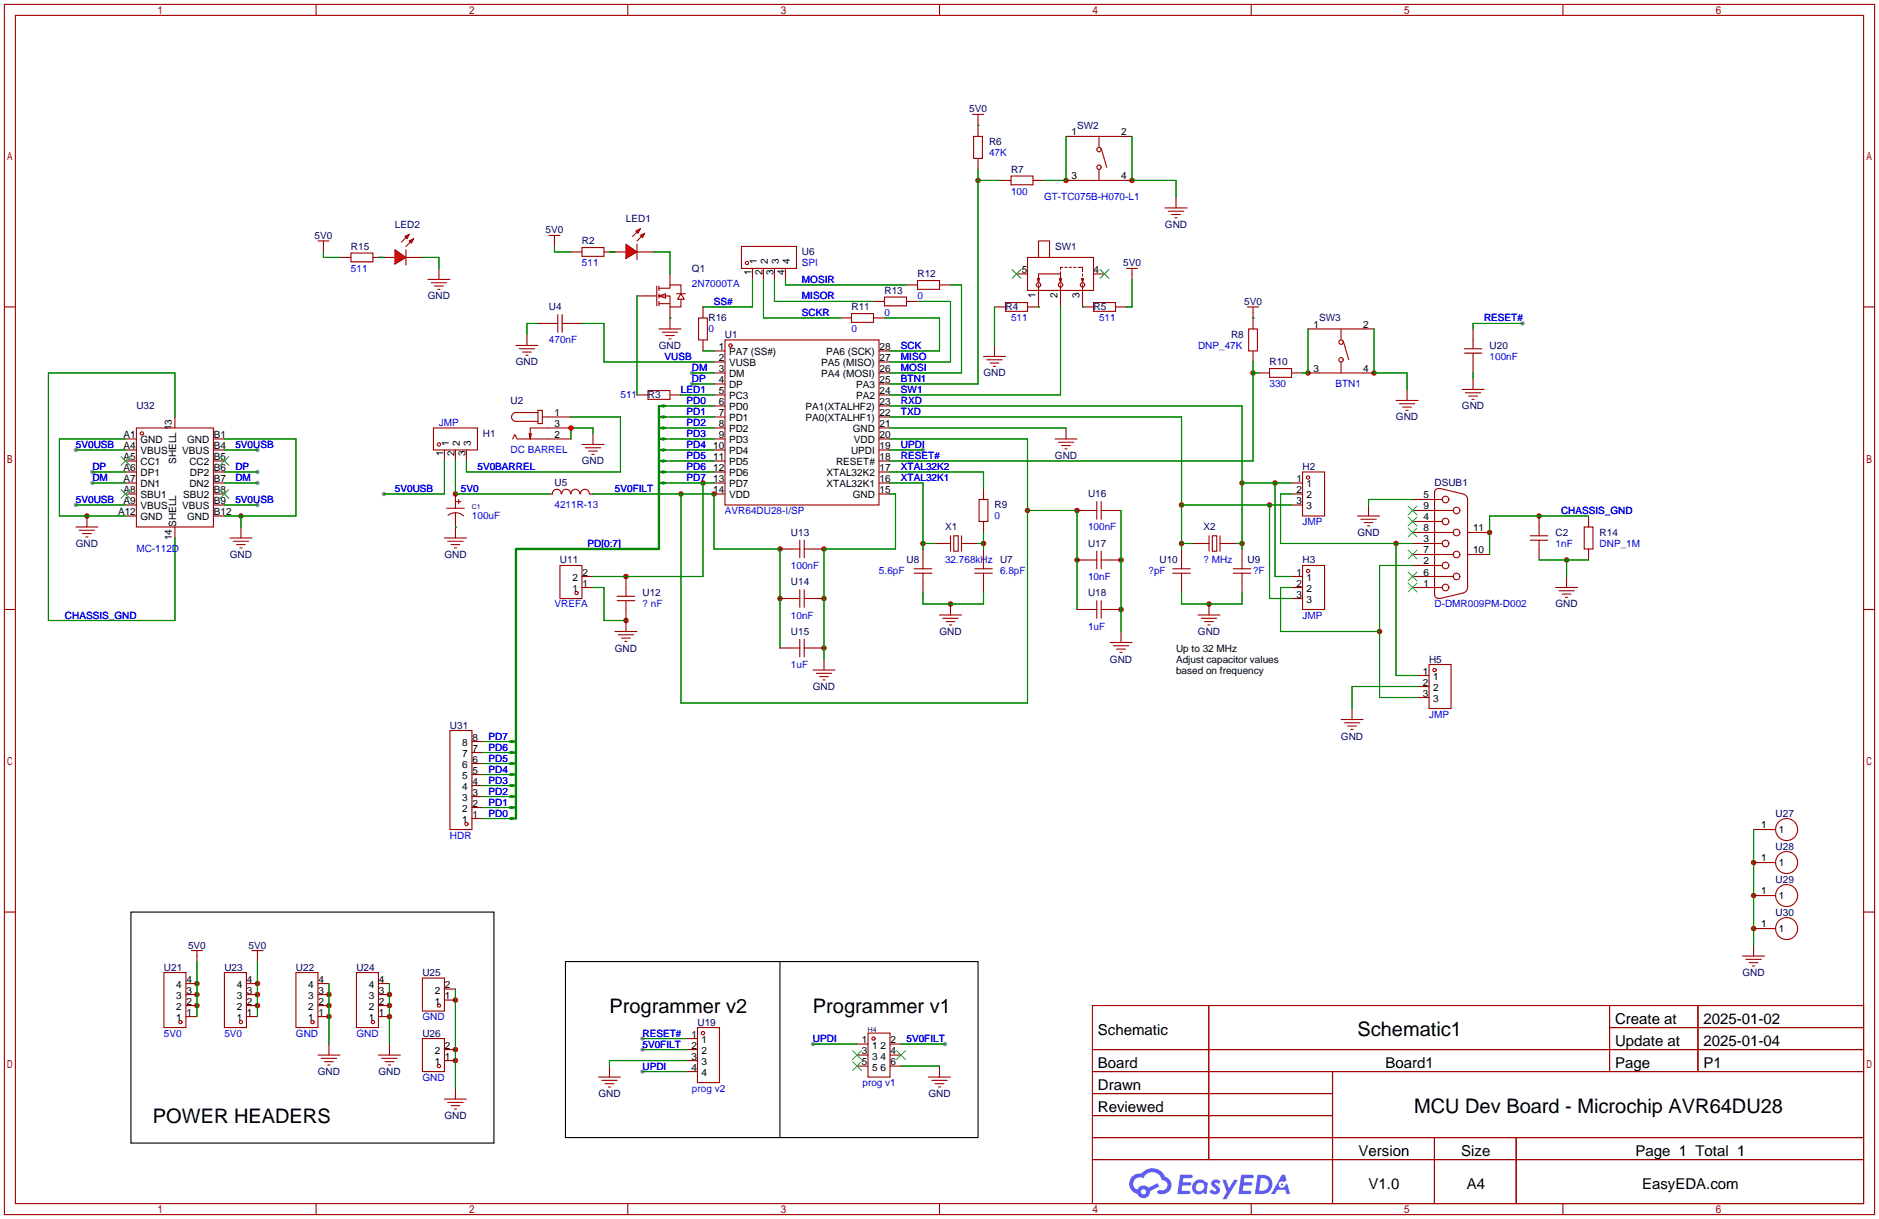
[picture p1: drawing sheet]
<svg xmlns="http://www.w3.org/2000/svg" width="434mm" height="281mm" viewBox="0 0 434 281" stroke-linecap="round" stroke-linejoin="round" font-family="sans-serif">
<g fill="#999">
<circle cx="88.6" cy="114" r=".51"/>
<circle cx="148.3" cy="239.8" r=".51"/>
<circle cx="148.3" cy="242.3" r=".51"/>
<circle cx="213.1" cy="103.9" r=".51"/>
<circle cx="148.3" cy="247.4" r=".51"/>
<circle cx="187.7" cy="241" r=".51"/>
<circle cx="218.2" cy="241" r=".51"/>
<circle cx="351.5" cy="74.7" r=".51"/>
<circle cx="17.5" cy="103.9" r=".51"/>
<circle cx="17.5" cy="116.6" r=".51"/>
<circle cx="59.4" cy="103.9" r=".51"/>
<circle cx="59.4" cy="116.6" r=".51"/>
<circle cx="59.4" cy="111.5" r=".51"/>
<circle cx="21.3" cy="111.5" r=".51"/>
<circle cx="59.4" cy="109" r=".51"/>
<circle cx="21.3" cy="109" r=".51"/>
<circle cx="159.8" cy="88.6" r=".51"/>
<circle cx="159.8" cy="86.1" r=".51"/>
</g>
<g fill="none" stroke="#a10000" stroke-width=".25">
<path d="M1 1h431.8v279.4h-431.8zM3.6 3.6h426.7v274.3h-426.7zM73 1v2.6M144.9 1v2.6M216.9 1v2.6M288.9 1v2.6M360.8 1v2.6M1 70.9h2.6M430.3 70.9h2.5M1 140.7h2.6M430.3 140.7h2.5M1 210.6h2.6"/>
<path d="M430.3 210.6h2.5M252.2 232.2h178.1v45.7h-178.1zM279.1 232.2v35.5M371.6 232.2v15.2M371.6 237.2h58.7M392 232.2v15.2M252.2 242.3h178.1M252.2 247.4h178.1M252.2 252.5h55.5M252.2 257.6h55.5M307.7 247.4v30.5M73 277.9v2.5"/>
<path d="M144.9 277.9v2.5M216.9 277.9v2.5M252.2 262.6h178.1M252.2 267.7h178.1M288.9 277.9v2.5M331.2 262.6v15.3M350.1 262.6v15.3M360.8 277.9v2.5"/>
</g>
<g fill="#5487ff">
<path d="M280 272.6a1.3 1.3 0 0 1 1.8 .2l-.4 .7a.54 .54 0 0 0-.9-.3l.1 .2a1.28 1.28 0 0 1 .8 2 1.53 1.53 0 0 1-2.2-.2l.5-.6 .8 .4a.31 .31 0 0 0 .4-.3 .31 .31 0 0 0-.3-.3 1.12 1.12 0 0 1-.6-1.8z"/>
<path d="M282.2 272.4h.9l.6 1.9 1.2-1.9h.9l-2.7 4.5h-.9l1-1.7z"/>
<path d="M272.5 271.2h2.2a.46 .46 0 0 1 .5 .1 .46 .46 0 0 1 .1 .5l-.3 .2h-1.8l-.1 .9h1.6a.4 .4 0 0 1 .4 .5 .4 .4 0 0 1-.4 .3h-1.7l-.2 1.2h1.4a.46 .46 0 0 1 .5 .1 .46 .46 0 0 1 .1 .5l-.3 .2h-2.7z"/>
<path d="M286.6 271.2h2.2a.47 .47 0 0 1 .5 .1 .47 .47 0 0 1 .1 .5l-.3 .2h-1.8l-.1 .9h1.6a.4 .4 0 0 1 .4 .5 .4 .4 0 0 1-.4 .3h-1.7l-.2 1.2h1.4a.46 .46 0 0 1 .5 .1 .46 .46 0 0 1 .1 .5l-.3 .2h-2.7z"/>
<path d="M296 271.2h.7l.4 1.4-.7 .3a.75 .75 0 0 0-1.1 .3 .75 .75 0 0 0 .5 1 .75 .75 0 0 0 .9-.6l.5-.3 .7 2.4h-.9l-.2-1h-1.9l-.5 1h-.9z"/>
<path d="M290.4 271.2l-.7 4.5h1.5a2.27 2.27 0 0 0 2.6-2.3 2.27 2.27 0 0 0-2.7-2.2zM291.1 272a1.5 1.5 0 0 1 1.8 1.5 1.5 1.5 0 0 1-1.9 1.4h-.3z"/>
<path d="M275.8 272.8a1.6 1.6 0 0 0-.3 2.3 1.6 1.6 0 0 0 2.3 .2l.8 .4 .3-2.5-.2-.3h-.5a1.58 1.58 0 0 0-2.4-.1zM276.4 273.4a.99 .99 0 0 1 1.6 .5 .99 .99 0 0 1-1.3 1.1 .98 .98 0 0 1-.3-1.6z"/>
<path d="M261.4 271.6a2.37 2.37 0 0 0 1.2 4 1.54 1.54 0 0 0 1.7 1 1.54 1.54 0 0 0 1.3-1.6l2.1-1.1-.5-.8-2 1.1a1.57 1.57 0 0 0-2.6 .5 1.5 1.5 0 0 1-.8-2.1 1.5 1.5 0 0 1 2.2-.6 2.23 2.23 0 0 1 2.3-1.4 2.23 2.23 0 0 1 2 1.9 1.16 1.16 0 0 1 1.2 1 1.16 1.16 0 0 1-1.1 1.3h-.6a.47 .47 0 0 0-.6 .4 .47 .47 0 0 0 .4 .5 2.14 2.14 0 0 0 2.7-1.3 2.14 2.14 0 0 0-1.3-2.8 3.2 3.2 0 0 0-5.5-.7l-1.1 .1zM263.4 275.2a.6 .6 0 0 1 1.2 0 .6 .6 0 0 1-1.2 0z"/>
<circle cx="296" cy="273.5" r=".28"/>
</g>
<g fill="none" stroke="#a10000" stroke-width=".25">
<path d="M119.1 79.8h5.1M126.7 74.7h2.1M128.8 72.6v4.1M129.8 74.7h2M129.8 72.6v4.1M167.4 78.5h35.5v38.1h-35.5zM100.1 98.8h10.1v5.1h-10.1zM119.9 80.5h3.5M120.6 81.3h2.1M121.4 82h.5M124.2 94.7h1v3.1h-1zM124.2 95.2h-5.1a1.02 1.02 0 0 0-1 1.1 1.02 1.02 0 0 0 1 1h5.1"/>
<path d="M125.2 96.3h1.5M126.7 98.8h-4.3v2.5l-.2-1.2M118.4 101.3l.5-1 .5 1h7.3M122.7 100.1l-.3 1.2M134.4 102.6h5M135.1 103.4h3.6M135.9 104.1h2M136.7 104.9h.5M53.1 124.2h5.1M53.8 125h3.6M54.6 125.7h2M55.4 126.5h.5"/>
<circle cx="168.7" cy="79.8" r=".38"/>
<circle cx="101.3" cy="102.6" r=".38"/>
</g>
<g fill="none" stroke="#870000" stroke-width=".25">
<path d="M121.7 77.2v2.6M124.2 74.7h2.5M131.8 74.7h2.6M126.7 96.3h5.1M126.7 98.8h5.1M164.8 81h2.6M164.8 83.6h2.6M164.8 86.1h2.6M164.8 88.6h2.6M164.8 91.2h2.6M164.8 93.7h2.6M164.8 96.3h2.6"/>
<path d="M164.8 98.8h2.6M202.9 81h2.6M202.9 83.6h2.6M202.9 86.1h2.6M202.9 88.6h2.6M202.9 91.2h2.6M202.9 93.7h2.6M202.9 96.3h2.6M202.9 98.8h2.6M102.6 103.9v2.5M105.2 103.9v2.5M107.7 103.9v2.5"/>
<path d="M126.7 101.3h5.1M136.9 100.1v2.5M164.8 101.3h2.6M164.8 103.9h2.6M164.8 106.4h2.6M164.8 109h2.6M164.8 111.5h2.6M164.8 114h2.6M202.9 101.3h2.6M202.9 103.9h2.6M202.9 106.4h2.6M202.9 109h2.6"/>
<path d="M202.9 111.5h2.6M202.9 114h2.6M55.6 121.7v2.5"/>
</g>
<path d="M124.2 74.7h-2.5v2.5M134.4 74.7h5v8.9h25.4M131.8 96.3h11.5v12.7h-35.6v-2.6M102.6 106.4v7.6h-14M136.9 100.1v-1.3h-5.1v2.5" fill="none" stroke="#008700" stroke-width=".25"/>
<g fill="#c00">
<circle cx="131.8" cy="98.8" r=".63"/>
<circle cx="105.2" cy="114" r=".63"/>
<circle cx="164.8" cy="114" r=".63"/>
<circle cx="157.2" cy="114" r=".63"/>
<circle cx="237.2" cy="117.9" r=".63"/>
<circle cx="248.7" cy="117.9" r=".63"/>
<circle cx="248.7" cy="129.3" r=".63"/>
<circle cx="180.1" cy="126.7" r=".63"/>
<circle cx="180.1" cy="138.2" r=".63"/>
<circle cx="261.4" cy="41.7" r=".63"/>
<circle cx="246.1" cy="41.7" r=".63"/>
<circle cx="225.8" cy="41.7" r=".63"/>
<circle cx="317.2" cy="86.1" r=".63"/>
<circle cx="227.1" cy="125.5" r=".63"/>
<circle cx="213.1" cy="125.5" r=".63"/>
<circle cx="219.5" cy="139.4" r=".63"/>
<circle cx="279.1" cy="139.4" r=".63"/>
<circle cx="322.3" cy="125.5" r=".63"/>
<circle cx="318.5" cy="145.8" r=".63"/>
<circle cx="286.8" cy="125.5" r=".63"/>
<circle cx="286.8" cy="111.5" r=".63"/>
<circle cx="294.4" cy="111.5" r=".63"/>
<circle cx="293.1" cy="116.6" r=".63"/>
<circle cx="272.8" cy="116.6" r=".63"/>
<circle cx="272.8" cy="125.5" r=".63"/>
<circle cx="144.5" cy="143.3" r=".63"/>
<circle cx="190.2" cy="126.7" r=".63"/>
<circle cx="190.2" cy="138.2" r=".63"/>
<circle cx="190.2" cy="149.6" r=".63"/>
<circle cx="258.8" cy="129.3" r=".63"/>
<circle cx="258.8" cy="140.7" r=".63"/>
<circle cx="289.3" cy="86.1" r=".63"/>
<circle cx="302" cy="86.1" r=".63"/>
<circle cx="45.5" cy="232.2" r=".63"/>
<circle cx="45.5" cy="229.6" r=".63"/>
<circle cx="45.5" cy="227.1" r=".63"/>
<circle cx="75.9" cy="229.6" r=".63"/>
<circle cx="75.9" cy="232.2" r=".63"/>
<circle cx="75.9" cy="234.7" r=".63"/>
<circle cx="59.4" cy="232.2" r=".63"/>
<circle cx="59.4" cy="229.6" r=".63"/>
<circle cx="59.4" cy="227.1" r=".63"/>
<circle cx="89.9" cy="229.6" r=".63"/>
<circle cx="89.9" cy="232.2" r=".63"/>
<circle cx="89.9" cy="234.7" r=".63"/>
<circle cx="105.2" cy="230.9" r=".63"/>
<circle cx="105.2" cy="242.3" r=".63"/>
<circle cx="105.2" cy="244.9" r=".63"/>
<circle cx="404.9" cy="214.4" r=".63"/>
<circle cx="404.9" cy="206.8" r=".63"/>
<circle cx="404.9" cy="199.1" r=".63"/>
<circle cx="144.5" cy="133.1" r=".63"/>
<circle cx="162.3" cy="111.5" r=".63"/>
<circle cx="343.9" cy="122.9" r=".63"/>
<circle cx="355.3" cy="119.1" r=".63"/>
<circle cx="361.7" cy="129.3" r=".63"/>
<circle cx="55.6" cy="119.1" r=".63"/>
<circle cx="20.1" cy="119.1" r=".63"/>
</g>
<path d="M134.4 74.7h5v8.9h25.4M105.2 106.4v7.6h21.5M136.9 114h27.9v12.7h15.3v22.9M205.5 101.3h31.7v61h-80v-48.3M237.2 117.9h11.5v22.8" fill="none" stroke="#008700" stroke-width=".25"/>
<path d="M134.4 57.2h5v2h-5zM147.1 56.4v3.5M127.5 114a1.01 1.01 0 0 1 1-1.1 1.01 1.01 0 0 1 1.1 1.1M129.7 114a1.01 1.01 0 0 1 1-1.1 1.01 1.01 0 0 1 1 1.1M131.8 114a1.01 1.01 0 0 1 1.1-1.1 1.01 1.01 0 0 1 1 1.1M134 114a1.01 1.01 0 0 1 1-1.1 1.01 1.01 0 0 1 1.1 1.1" fill="none" stroke="#a10000" stroke-width=".25"/>
<path d="M131.8 58.2h2.6M139.4 58.2h5.1M147.1 58.2h3.8M126.7 114h.8M136.1 114h.8" fill="none" stroke="#870000" stroke-width=".25"/>
<g fill="#f00" stroke="#a10000" stroke-width=".25">
<path d="M144.5 56.4l2.6 1.8-2.6 1.5z"/>
<path d="M146.8 53.3l1-.5-.5 1z"/>
<path d="M147.8 54.4l1-.6-.5 1.1z"/>
</g>
<g fill="none" stroke="#a10000" stroke-width=".25">
<path d="M224.5 26.4h2.6M224.8 31.5h2v5.1h-2zM225.8 26.4v1.3M248.7 31.5h10.1M253.7 31.5v2.5M253.7 39.1v2.6M254.3 34.3l1.2 4.3M81 58.4h5.1v2.1h-5.1zM93.7 57.7v3.5M126.7 54.4h2.6M128 54.4v1.2M147.1 53.6l-1.1 1"/>
<path d="M148.1 54.6l-1 1M171.2 56.9h12.7v5.1h-12.7zM233.4 40.6h5.1v2.1h-5.1zM237.2 59.4h15.3v7.7h-15.3zM239.8 59.4v-3.8h2.5v3.8M248.7 41.7h10.1M269 48h5.1M269.7 48.8h3.6M270.5 49.5h2M271.3 50.3h.5M149.6 68.3h2M151.6 66v4.6"/>
<path d="M152.1 68.3l1.6-.5v1zM152.1 66.5h2.6v-.7h2.5v2M152.1 68.3h2.6v2.6h2.5v-1.8M152.1 70.1h2.6M152.1 66v1.1M152.1 67.8v1M152.1 69.6v1M152.1 75.9h5.1M152.9 76.7h3.6M153.7 77.5h2M154.4 78.2h.5M156.2 67.8h2"/>
<path d="M157.2 67.8l.8 1.3h-1.5zM196.6 72.4h5.1v2h-5.1zM204.2 68.6h5.1v2h-5.1zM211.8 64.8h5.1v2h-5.1zM232.2 69.8h5v2.1h-5zM239.5 64.3l.3 1M239.8 65.3v-2.1h5.1v2.1M240 64.3l-.2 1M244.6 64.3l.3 1M244.9 62.7v.5M245.1 64.3l-.2 1M245.4 61.7h-.5v.5"/>
<path d="M245.9 61.7h.5M246.9 61.7h.5M247.9 61.7h.5M248.9 61.7h1v1M249.7 64.3l.2 1 .3-1M249.9 63.2v.6M249.9 64.3v.5M252.5 69.8h5.1v2.1h-5.1zM260.1 62h2.5M261.4 62v1.2M288 70.9h2.6M288.3 75.9h2v5.1h-2z"/>
<path d="M289.3 70.9v1.2M304.5 75.9h10.2M309.6 75.9v2.6M310.1 78.7l1.3 4.4M340.1 78.5v2M31.5 98.8h17.8v22.9h-17.8zM149.6 90.2h5.1v2h-5.1zM227.1 82.3h5.1M227.8 83.1h3.6M228.6 83.8h2M229.4 84.6h.5M293.1 85.1h5.1v2h-5.1z"/>
<path d="M304.5 86.1h10.2M309.6 83.6v2.5M322.3 92.5h5.1M323.1 93.2h3.5M323.8 94h2.1M324.6 94.7h.5M337.6 89.9h5M338.1 81.5h4M338.1 80.5h4M338.3 90.7h3.6M339.1 91.4h2M339.9 92.2h.5"/>
<path d="M340.1 81.5v2.1M103.1 117.3h4.1M103.4 119a2.74 2.74 0 0 1 3.6 .1M105.2 116.6v.7M105.2 118.4v.7M105.4 115.8h1M105.9 115.3v1M226.1 115.3h2v5.1h-2zM243.6 101.3h5.1M244.3 102.1h3.6M245.1 102.9h2M245.9 103.6h.5"/>
<path d="M251.2 117.9h2M253.2 115.8v4.1M254.3 117.9h2M254.3 115.8v4.1M300.7 109h5.1v10.1h-5.1zM313.4 119.1h5.1M314.2 119.9h3.6M331.2 115.3h1.8M331.2 117.9h4.3M331.2 113.5v23.9M332.5 112.8l5.3 1.2M332.5 112.8a1 1 0 0 0-1.3 .9"/>
<path d="M337.9 114.1a1.27 1.27 0 0 1 .9 1.2v20.3l-.3 .9-.6 .4M17.5 121.7h5.1M18.3 122.4h3.5M19 123.2h2.1M19.8 124h.5M102.6 124.2h5.1M103.4 125h3.5M104.1 125.7h2.1M104.9 126.5h.5M129.3 130.6h5.1v7.6h-5.1zM142.5 138.7h4.1M142.5 137.7h4.1"/>
<path d="M144.5 135.6v2.1M144.5 138.7v2M182.6 126.7h2.1M182.6 138.2h2.1M184.7 124.7v4.1M184.7 136.1v4.1M185.7 124.7v4.1M185.7 136.1v4.1M185.7 126.7h2M185.7 138.2h2M211.1 132.3h4M211.1 131.3h4"/>
<path d="M213.1 129.3v2M213.1 132.3v2.1M218.2 125.5h1.3M219.5 123.7v3.6M220.2 123.7h1v3.6h-1zM222 123.7v3.6M222 125.5h1.3M225 132.3h4.1M225 131.3h4.1M227.1 129.3v2M227.1 132.3v2.1M251.2 129.3h2"/>
<path d="M253.2 127.3v4M253.2 138.7v4M254.3 127.3v4M254.3 138.7v4M254.3 129.3h2M270.8 132.3h4M270.8 131.3h4M272.8 129.3v2M272.8 132.3v2.1M277.9 125.5h1.2M279.1 123.7v3.6M279.9 123.7h1v3.6h-1z"/>
<path d="M281.7 125.5h1.3M281.7 123.7v3.6M284.7 132.3h4.1M284.7 131.3h4.1M286.8 129.3v2M286.8 132.3v2.1M300.7 130.6h5.1v10.1h-5.1zM315 120.6h2M315.7 121.4h.5M331.2 125.5h1.8M331.2 120.4h1.8M331.2 130.6h1.8"/>
<path d="M331.2 122.9h4.3M331.2 135.6h1.8M331.2 128h4.3M331.2 133.1h4.3M331.2 137.3a.95 .95 0 0 0 1.3 .8M337.8 136.9l-5.3 1.3M353.3 123.7h4.1M353.3 124.7h4.1M355.3 121.7v2M355.3 124.7v2M359.2 135.6h5M359.9 136.4h3.6"/>
<path d="M360.7 137.2h2M361.4 137.9h.5M365.8 121.7h2v5h-2zM142 145.8h5.1M142.7 146.6h3.6M143.5 147.3h2M144.3 148.1h.5M182.6 149.6h2.1M184.7 147.6v4M185.7 147.6v4M185.7 149.6h2M187.7 154.7h5.1"/>
<path d="M188.5 155.4h3.5M189.2 156.2h2.1M190 157h.5M216.9 142h5.1M217.7 142.7h3.5M218.4 143.5h2.1M219.2 144.3h.5M251.2 140.7h2M254.3 140.7h2M256.3 148.3h5.1M257 149.1h3.6M257.8 149.9h2"/>
<path d="M258.6 150.6h.5M276.6 142h5.1M277.4 142.7h3.5M278.1 143.5h2.1M278.9 144.3h.5M329.9 153.4h5.1v10.2h-5.1zM103.9 168.7h5.1v22.8h-5.1zM309.6 166.1h5.1M310.4 166.9h3.5M311.1 167.6h2.1M311.9 168.4h.5M44.2 219.5h2.5"/>
<path d="M45.5 219.5v1.2M58.2 219.5h2.5M59.4 219.5v1.2M37.8 224.5h5.1v12.7h-5.1zM51.8 224.5h5.1v12.7h-5.1zM68.3 224.5h5.1v12.7h-5.1zM82.3 224.5h5.1v12.7h-5.1zM97.5 225.8h5.1v7.6h-5.1zM97.5 239.8h5.1v7.6h-5.1zM161 237.2h5.1v12.7h-5.1zM200.4 238.5h5.1v10.2h-5.1zM402.3 220.7h5.1"/>
<path d="M403.1 221.5h3.6M403.9 222.3h2M404.6 223h.5M73.4 243.6h5.1M74.2 244.3h3.5M74.9 245.1h2.1M75.7 245.9h.5M87.4 243.6h5.1M88.1 244.3h3.6M88.9 245.1h2M89.7 245.9h.5M102.6 253.7h5.1"/>
<path d="M103.4 254.5h3.5M104.1 255.3h2.1M104.9 256h.5M138.2 248.7h5.1M138.9 249.4h3.6M139.7 250.2h2M140.5 251h.5M214.4 248.7h5.1M215.1 249.4h3.6M215.9 250.2h2M216.7 251h.5"/>
<circle cx="253.7" cy="34.5" r=".51"/>
<circle cx="253.7" cy="38.6" r=".51"/>
<circle cx="172.5" cy="60.7" r=".38"/>
<circle cx="239.8" cy="65.8" r=".51"/>
<circle cx="244.9" cy="65.8" r=".51"/>
<circle cx="249.9" cy="65.8" r=".51"/>
<circle cx="309.6" cy="79" r=".51"/>
<circle cx="309.6" cy="83.1" r=".51"/>
<circle cx="32.8" cy="100.1" r=".38"/>
<circle cx="302" cy="110.2" r=".38"/>
<circle cx="333.8" cy="115.3" r=".76"/>
<circle cx="336.3" cy="117.9" r=".76"/>
<circle cx="133.1" cy="136.9" r=".38"/>
<circle cx="302" cy="131.8" r=".38"/>
<circle cx="333.8" cy="130.6" r=".76"/>
<circle cx="333.8" cy="135.6" r=".76"/>
<circle cx="333.8" cy="120.4" r=".76"/>
<circle cx="333.8" cy="125.5" r=".76"/>
<circle cx="336.3" cy="128" r=".76"/>
<circle cx="336.3" cy="122.9" r=".76"/>
<circle cx="336.3" cy="133.1" r=".76"/>
<circle cx="331.2" cy="154.7" r=".38"/>
<circle cx="107.7" cy="190.2" r=".38"/>
<circle cx="412.5" cy="199.1" r="2.54"/>
<circle cx="412.5" cy="191.5" r="2.54"/>
<circle cx="412.5" cy="206.8" r="2.54"/>
<circle cx="412.5" cy="214.4" r="2.54"/>
<circle cx="41.7" cy="236" r=".38"/>
<circle cx="55.6" cy="236" r=".38"/>
<circle cx="72.1" cy="236" r=".38"/>
<circle cx="86.1" cy="236" r=".38"/>
<circle cx="101.3" cy="232.2" r=".38"/>
<circle cx="162.3" cy="238.5" r=".38"/>
<circle cx="201.7" cy="239.8" r=".38"/>
<circle cx="101.3" cy="246.1" r=".38"/>
</g>
<g fill="none" stroke="#008700" stroke-width=".25">
<path d="M225.8 29h.1M225.8 39.1v49.5h-20.3M246.1 31.5v10.2h-5.1M261.4 31.5v10.2h10.1v3.8M128 56.9v1.3h3.8M140.7 58.2h1.3M150.9 58.2h3.8v5M225.8 41.7h5.1M147.1 68.3v22.9M154.7 73.4h.1M176.3 64.5v8.9h17.8M178.8 64.5v5.1h22.9"/>
<path d="M181.4 64.5v1.3h27.9M204.2 73.4h12.7v7.6h-11.4M211.8 69.6h7.7v14h-14M219.5 65.8h2.5v20.3h-16.5M229.6 70.9v8.9M239.8 70.9h.1M244.9 70.9v20.3h-39.4M249.9 70.9h.1M261.4 64.5v6.4h-1.3M289.3 73.4h.1M302 75.9v10.2h-1.3M317.2 75.9v10.2h7.7v3.8"/>
<path d="M351.5 74.7h-11.4v1.2M40.4 96.3v-10.2h-29.2v57.2h29.2v-19.1M153.9 98.8h10.9M153.9 93.7h10.9M153.9 96.3h10.9M157.2 91.2h7.6M159.8 88.6h5M159.8 86.1h5M205.5 96.3h67.3v30.4M205.5 93.7h81.3v33M205.5 98.8h40.6M289.3 86.1h1.3"/>
<path d="M289.3 83.6v22.8h-83.8M340.1 86.1v1.3M17.5 116.6h11.5M17.5 103.9h11.5M21.3 109h7.7M21.3 111.5h7.7M29 101.3h-15.3v17.8h15.3M51.8 109h7.6M51.8 111.5h7.6M51.8 116.6h7.6M51.8 103.9h7.6M51.8 101.3h16.5v17.8h-16.5"/>
<path d="M55.6 119.1v2.6M153.9 109h10.9M153.9 111.5h10.9M153.9 103.9h10.9M153.9 106.4h10.9M153.9 101.3h10.9M162.3 111.5v21.6h-25.4M205.5 109h21.6v3.8M205.5 111.5h7.6v15.2M205.5 114h1.3v12.7h-16.6v25.4M205.5 103.9h7.6M258.8 117.9v27.9"/>
<path d="M272.8 116.6h25.4M286.8 111.5h11.4M293.1 116.6v21.6h5.1M294.4 111.5v21.6h3.8M298.2 114h-2.5v11.5h30.4M326.1 115.3h-10.1v1.3M366.8 119.1h-22.9v8.9M105.2 121.7h.1M136.9 135.6h2.5v7.7h5.1M213.1 136.9v2.5h14v-2.5M213.1 125.5h2.5M225.8 125.5h1.3"/>
<path d="M227.1 122.9v3.8M272.8 125.5h2.5M272.8 136.9v2.5h14v-2.5M285.5 125.5h1.3M298.2 135.6h-2.5v10.2h22.8M322.3 125.5v30.5h5.1M326.1 130.6h-7.6v30.4h8.9M355.3 129.3h11.5M361.7 129.3v3.8M327.4 158.5h-15.2v5.1M111.5 178.8h5.8M111.5 176.3h5.8"/>
<path d="M111.5 173.7h5.8M111.5 171.2h5.8M111.5 189h5.8M111.5 186.4h5.8M111.5 183.9h5.8M111.5 181.4h5.8M404.9 191.5v26.7M45.5 222v12.7M59.4 222v12.7M75.9 227.1v13.9M89.9 227.1v13.9M105.2 228.3v22.9"/>
<path d="M148.3 239.8h10.2M148.3 242.3h10.2M148.3 247.4h10.2M158.5 244.9h-17.8v1.2M187.7 241h10.2M208 241h10.2M208 246.1h8.9"/>
</g>
<g fill="none" stroke="#870000" stroke-width=".25">
<path d="M225.8 27.7v3.8M225.8 36.6v2.5M246.1 31.5h2.6M258.8 31.5h2.6M78.5 59.4h2.5M86.1 59.4h5.1M93.7 59.4h3.8M128 55.6v1.3M230.9 41.7h2.5M238.5 41.7h2.5M246.1 41.7h2.6M258.8 41.7h2.6"/>
<path d="M271.5 45.5v2.5M147.1 68.3h2.5M154.7 63.2v2.6M154.7 70.9v5M173.7 62v2.5M176.3 62v2.5M178.8 62v2.5M181.4 62v2.5M194.1 73.4h2.5M201.7 73.4h2.5M201.7 69.6h2.5M209.3 65.8h2.5"/>
<path d="M209.3 69.6h2.5M216.9 65.8h2.6M229.6 79.8v2.5M229.6 70.9h2.6M234.7 63.2h2.5M239.8 65.8v5.1h-2.6M244.9 65.8v5.1M249.9 65.8v5.1h2.6M252.5 63.2h2.5M257.6 70.9h2.5M261.4 63.2v1.3M289.3 72.1v3.8"/>
<path d="M302 75.9h2.5M314.7 75.9h2.5M340.1 75.9v2.6M40.4 96.3v2.5M147.1 91.2h2.5M154.7 91.2h2.5M246.1 98.8v2.5M289.3 81v2.6M290.6 86.1h2.5M298.2 86.1h2.5M302 86.1h2.5M314.7 86.1h2.5"/>
<path d="M324.9 89.9v2.6M340.1 83.6v2.5M340.1 87.4v2.5M20.1 119.1v2.6M29 111.5h2.5M29 114h2.5M29 116.6h2.5M29 101.3h2.5M29 103.9h2.5M29 106.4h2.5M29 109h2.5M29 119.1h2.5"/>
<path d="M49.3 111.5h2.5M49.3 114h2.5M49.3 116.6h2.5M49.3 101.3h2.5M49.3 103.9h2.5M49.3 106.4h2.5M49.3 109h2.5M49.3 119.1h2.5M105.2 114v2.6M105.2 119.1v5.1M227.1 112.8v2.5M248.7 117.9h2.5"/>
<path d="M256.3 117.9h2.5M298.2 111.5h2.5M298.2 114h2.5M298.2 116.6h2.5M316 116.6v2.5M326.1 115.3h5.1M326.1 117.9h5.1M355.3 119.1v2.6M366.8 119.1v2.6M40.4 121.7v2.5M134.4 135.6h2.5M134.4 133.1h2.5"/>
<path d="M144.5 133.1v2.5M180.1 138.2h2.5M180.1 126.7h2.5M187.7 138.2h2.5M187.7 126.7h2.5M213.1 126.7v2.6M213.1 134.4v2.5M215.6 125.5h2.6M219.5 139.4v2.6M223.3 125.5h2.5M227.1 120.4v2.5M227.1 126.7v2.6"/>
<path d="M227.1 134.4v2.5M248.7 129.3h2.5M256.3 129.3h2.5M272.8 126.7v2.6M272.8 134.4v2.5M275.3 125.5h2.6M279.1 139.4v2.6M283 125.5h2.5M286.8 126.7v2.6M286.8 134.4v2.5M298.2 135.6h2.5M298.2 133.1h2.5"/>
<path d="M298.2 138.2h2.5M326.1 125.5h5.1M326.1 120.4h5.1M326.1 130.6h5.1M326.1 135.6h5.1M326.1 122.9h5.1M326.1 128h5.1M326.1 133.1h5.1M338.8 122.9h5.1M338.8 128h5.1M355.3 126.7v2.6M361.7 133.1v2.5"/>
<path d="M366.8 126.7v2.6M144.5 140.7v5.1M180.1 149.6h2.5M187.7 149.6h2.5M190.2 152.1v2.6M248.7 140.7h2.5M256.3 140.7h2.5M258.8 145.8v2.5M327.4 156h2.5M327.4 158.5h2.5M109 178.8h2.5M109 176.3h2.5"/>
<path d="M109 173.7h2.5M109 171.2h2.5M312.2 163.6v2.5M327.4 161h2.5M109 189h2.5M109 186.4h2.5M109 183.9h2.5M109 181.4h2.5M404.9 191.5h5.1M404.9 199.1h5.1M404.9 206.8h5.1M404.9 214.4h5.1"/>
<path d="M404.9 218.2v2.5M42.9 234.7h2.6M42.9 232.2h2.6M42.9 229.6h2.6M42.9 227.1h2.6M45.5 220.7v1.3M56.9 234.7h2.5M56.9 232.2h2.5M56.9 229.6h2.5M56.9 227.1h2.5M59.4 220.7v1.3M73.4 234.7h2.5"/>
<path d="M73.4 232.2h2.5M73.4 229.6h2.5M73.4 227.1h2.5M87.4 234.7h2.5M87.4 232.2h2.5M87.4 229.6h2.5M87.4 227.1h2.5M102.6 230.9h2.6M102.6 228.3h2.6M158.5 239.8h2.5M75.9 241v2.6M89.9 241v2.6"/>
<path d="M102.6 242.3h2.6M102.6 244.9h2.6M105.2 251.2v2.5M140.7 246.1v2.6M158.5 242.3h2.5M158.5 244.9h2.5M158.5 247.4h2.5M197.9 241h2.5M197.9 246.1h2.5M197.9 243.6h2.5M205.5 241h2.5M205.5 246.1h2.5"/>
<path d="M205.5 243.6h2.5M216.9 246.1v2.6"/>
</g>
<g fill="none" stroke="#3c3" stroke-width=".25">
<path d="M233.7 62.2l2 2.1M235.7 62.2l-2 2.1M254 62.2l2 2.1M256 62.2l-2 2.1M27.9 105.4l2.1 2M27.9 113l2.1 2.1M30 105.4l-2.1 2M30 113l-2.1 2.1M50.8 105.4l2 2M50.8 113l2 2.1M52.8 105.4l-2 2M52.8 113l-2 2.1"/>
<path d="M325.1 119.4l2.1 2M325.1 116.8l2.1 2.1M327.2 119.4l-2.1 2M327.2 116.8l-2.1 2.1M325.1 134.6l2.1 2.1M325.1 121.9l2.1 2.1M325.1 127l2.1 2M325.1 132.1l2.1 2M327.2 134.6l-2.1 2.1M327.2 121.9l-2.1 2.1M327.2 127l-2.1 2M327.2 132.1l-2.1 2"/>
<path d="M196.8 242.6l2.1 2M196.8 245.1l2.1 2M198.9 242.6l-2.1 2M198.9 245.1l-2.1 2M207 242.6l2 2M209 242.6l-2 2"/>
</g>
<path d="M30.2 210.6h83.8v53.3h-83.8zM130.6 222h95.2v40.6h-95.2zM180.1 222v40.6" fill="none" stroke="#000" stroke-width=".25"/>
<path d="M152.1 93.7v33h-33v62.3" fill="none" stroke="#008700" stroke-width=".51"/>
<g fill="#008700" stroke="#008700" stroke-width=".25">
<path d="M117.3 189l.8-.3 1 .3-1 .2z"/>
<path d="M117.3 186.4l.8-.2 1 .2-1 .3z"/>
<path d="M117.3 183.9l.8-.3 1 .3-1 .2z"/>
<path d="M117.3 181.4l.8-.3 1 .3-1 .2z"/>
<path d="M117.3 178.8l.8-.2 1 .2-1 .3z"/>
<path d="M117.3 176.3l.8-.3 1 .3-1 .2z"/>
<path d="M117.3 173.7l.8-.2 1 .2-1 .3z"/>
<path d="M117.3 171.2l.8-.3 1 .3-1 .2z"/>
<path d="M152.1 93.7l1.1-.2 .7 .2-.7 .3z"/>
<path d="M152.1 96.3l1.1-.3 .7 .3-.7 .2z"/>
<path d="M152.1 98.8l1.1-.2 .7 .2-.7 .3z"/>
<path d="M152.1 101.3l1.1-.2 .7 .2-.7 .3z"/>
<path d="M152.1 103.9l1.1-.3 .7 .3-.7 .2z"/>
<path d="M152.1 106.4l1.1-.2 .7 .2-.7 .3z"/>
<path d="M152.1 109l1.1-.3 .7 .3-.7 .2z"/>
<path d="M152.1 111.5l1.1-.2 .7 .2-.7 .3z"/>
</g>
<g fill="#f00" stroke="#a10000" stroke-width=".25">
<path d="M91.2 57.7l2.5 1.7-2.5 1.6z"/>
<path d="M93.5 54.6l1-.5-.5 1z"/>
<path d="M94.5 55.6l1-.5-.5 1z"/>
</g>
<path d="M73.4 55.6h2.5M74.7 55.6v1.3M93.7 54.9l-1 1M94.7 55.9l-1 1M98.8 64.5h5.1M99.6 65.3h3.5M100.3 66h2.1M101.1 66.8h.5M161.3 73.4h2v5.1h-2z" fill="none" stroke="#a10000" stroke-width=".25"/>
<path d="M74.7 58.2v1.2h3.8M87.4 59.4h1.2M97.5 59.4h3.8v2.6M173.7 64.5v6.4h-11.4M162.3 81h2.5" fill="none" stroke="#008700" stroke-width=".25"/>
<path d="M74.7 56.9v1.3M101.3 62v2.5M162.3 70.9v2.5M162.3 78.5v2.5" fill="none" stroke="#870000" stroke-width=".25"/>
<g font-size="4.6">
<text x="140.7" y="233.8">Programmer v2</text>
<text x="187.7" y="233.8">Programmer v1</text>
<text x="313.4" y="239.3">Schematic1</text>
<text x="326.5" y="257">MCU Dev Board - Microchip AVR64DU28</text>
<text x="35.3" y="259.2">POWER HEADERS</text>
</g>
<g font-size="3.5">
<text x="253.5" y="238.9">Schematic</text>
<text x="372.9" y="236.4">Create at</text>
<text x="393.3" y="236.4">2025-01-02</text>
<text x="372.9" y="241.5">Update at</text>
<text x="393.3" y="241.5">2025-01-04</text>
<text x="253.5" y="246.5">Board</text>
<text x="253.5" y="251.6">Drawn</text>
<text x="319.9" y="246.5">Board1</text>
<text x="372.9" y="246.5">Page</text>
<text x="393.3" y="246.5">P1</text>
<text x="253.5" y="256.7">Reviewed</text>
<text x="313.7" y="266.9">Version</text>
<text x="337.4" y="266.9">Size</text>
<text x="377.6" y="266.9">Page 1 Total 1</text>
<text x="316" y="274.5">V1.0</text>
<text x="338.6" y="274.5">A4</text>
<text x="379.1" y="274.5">EasyEDA.com</text>
</g>
<g font-size="2.3" fill="#000080">
<text x="223.8" y="26">5V0</text>
<text x="248.7" y="29.8">SW2</text>
<text x="228.3" y="33.6">R6</text>
<text x="233.4" y="39.9">R7</text>
<text x="91.2" y="52.6">LED2</text>
<text x="126" y="53.9">5V0</text>
<text x="144.5" y="51.4">LED1</text>
<text x="269" y="52.6">GND</text>
<text x="72.6" y="55.2">5V0</text>
<text x="81" y="57.7">R15</text>
<text x="134.4" y="56.4">R2</text>
<text x="185.2" y="59">U6</text>
<text x="243.6" y="57.7">SW1</text>
<text x="159.8" y="62.8">Q1</text>
<text x="211.8" y="64.1">R12</text>
<text x="259.3" y="61.5">5V0</text>
<text x="98.8" y="69.1">GND</text>
<text x="126.7" y="71.7">U4</text>
<text x="196.6" y="71.7">R11</text>
<text x="204.2" y="67.9">R13</text>
<text x="232.2" y="71.7">R4</text>
<text x="252.5" y="71.7">R5</text>
<text x="287.3" y="70.4">5V0</text>
<text x="163.6" y="74.2">R16</text>
<text x="304.5" y="74.2">SW3</text>
<text x="152.1" y="80.6">GND</text>
<text x="167.4" y="78">U1</text>
<text x="284.2" y="78">R8</text>
<text x="343.9" y="80.6">U20</text>
<text x="119.1" y="84.4">GND</text>
<text x="227.1" y="86.9">GND</text>
<text x="293.1" y="84.4">R10</text>
<text x="31.5" y="94.5">U32</text>
<text x="117.9" y="93.3">U2</text>
<text x="149.6" y="92">R3</text>
<text x="337.5" y="94.5">GND</text>
<text x="111.5" y="100.9">H1</text>
<text x="322.3" y="97.1">GND</text>
<text x="134.3" y="107.2">GND</text>
<text x="243.6" y="106">GND</text>
<text x="128" y="112.3">U5</text>
<text x="300.7" y="108.5">H2</text>
<text x="331.2" y="112.3">DSUB1</text>
<text x="229.6" y="117.4">R9</text>
<text x="251.2" y="114.9">U16</text>
<text x="182.6" y="123.7">U13</text>
<text x="218.2" y="122.5">X1</text>
<text x="277.9" y="122.5">X2</text>
<text x="313.4" y="123.7">GND</text>
<text x="359.2" y="123.7">C2</text>
<text x="369.3" y="123.7">R14</text>
<text x="17.5" y="126.3">GND</text>
<text x="53.1" y="128.8">GND</text>
<text x="102.6" y="128.8">GND</text>
<text x="129.3" y="130.1">U11</text>
<text x="209.3" y="130.1">U8</text>
<text x="230.9" y="130.1">U7</text>
<text x="251.2" y="126.3">U17</text>
<text x="267.7" y="130.1">U10</text>
<text x="288" y="130.1">U9</text>
<text x="300.7" y="130.1">H3</text>
<text x="148.3" y="137.7">U12</text>
<text x="182.6" y="135.2">U14</text>
<text x="251.2" y="137.7">U18</text>
<text x="359.1" y="140.3">GND</text>
<text x="182.6" y="146.6">U15</text>
<text x="216.9" y="146.6">GND</text>
<text x="276.6" y="146.6">GND</text>
<text x="142" y="150.4">GND</text>
<text x="256.3" y="153">GND</text>
<text x="329.9" y="153">H5</text>
<text x="187.7" y="159.3">GND</text>
<text x="103.9" y="168.2">U31</text>
<text x="309.6" y="170.7">GND</text>
<text x="410" y="188.5">U27</text>
<text x="410" y="196.1">U28</text>
<text x="410" y="203.8">U29</text>
<text x="410" y="211.4">U30</text>
<text x="43.4" y="219">5V0</text>
<text x="57.4" y="219">5V0</text>
<text x="37.8" y="224.1">U21</text>
<text x="51.8" y="224.1">U23</text>
<text x="68.3" y="224.1">U22</text>
<text x="82.3" y="224.1">U24</text>
<text x="97.5" y="225.3">U25</text>
<text x="402.3" y="225.3">GND</text>
<text x="97.5" y="239.3">U26</text>
<text x="161" y="236.8">U19</text>
<text x="73.4" y="248.2">GND</text>
<text x="87.4" y="248.2">GND</text>
<text x="138.2" y="253.3">GND</text>
<text x="214.4" y="253.3">GND</text>
<text x="102.6" y="258.4">GND</text>
</g>
<g font-size="2.3">
<text x="247.4" y="31.3">1</text>
<text x="258.8" y="31.3">2</text>
<text x="247.4" y="41.4">3</text>
<text x="258.8" y="41.4">4</text>
<text x="173.5" y="63.4" transform="rotate(-90 173.5 63.4)">1</text>
<text x="174.8" y="61" transform="rotate(-90 174.8 61)">1</text>
<text x="176" y="63.4" transform="rotate(-90 176 63.4)">2</text>
<text x="177.3" y="61" transform="rotate(-90 177.3 61)">2</text>
<text x="178.6" y="63.4" transform="rotate(-90 178.6 63.4)">3</text>
<text x="179.9" y="61" transform="rotate(-90 179.9 61)">3</text>
<text x="181.1" y="63.4" transform="rotate(-90 181.1 63.4)">4</text>
<text x="182.4" y="61" transform="rotate(-90 182.4 61)">4</text>
<text x="236" y="63">5</text>
<text x="252.5" y="63">4</text>
<text x="239.1" y="68.8" transform="rotate(-90 239.1 68.8)">1</text>
<text x="244.1" y="68.8" transform="rotate(-90 244.1 68.8)">2</text>
<text x="249.2" y="68.8" transform="rotate(-90 249.2 68.8)">3</text>
<text x="303.3" y="75.7">1</text>
<text x="314.7" y="75.7">2</text>
<text x="166" y="80.8">1</text>
<text x="166" y="83.3">2</text>
<text x="168.3" y="82.1">PA7 (SS#)</text>
<text x="190.7" y="82.1">PA6 (SCK)</text>
<text x="203.1" y="83.3">27</text>
<text x="203.1" y="80.8">28</text>
<text x="166" y="85.9">3</text>
<text x="166" y="88.4">4</text>
<text x="168.3" y="84.6">VUSB</text>
<text x="168.3" y="87.1">DM</text>
<text x="168.3" y="89.7">DP</text>
<text x="189.6" y="87.1">PA4 (MOSI)</text>
<text x="189.6" y="84.6">PA5 (MISO)</text>
<text x="197.6" y="89.7">PA3</text>
<text x="203.1" y="88.4">25</text>
<text x="203.1" y="85.9">26</text>
<text x="303.3" y="85.9">3</text>
<text x="314.7" y="85.9">4</text>
<text x="166" y="91">5</text>
<text x="166" y="93.5">6</text>
<text x="168.3" y="92.2">PC3</text>
<text x="168.3" y="94.8">PD0</text>
<text x="186" y="94.8">PA1(XTALHF2)</text>
<text x="197.6" y="92.2">PA2</text>
<text x="203.1" y="93.5">23</text>
<text x="203.1" y="91">24</text>
<text x="28.5" y="101.1">A1</text>
<text x="39.7" y="99.3" transform="rotate(-90 39.7 99.3)">13</text>
<text x="49.4" y="101.1">B1</text>
<text x="128" y="96">1</text>
<text x="128" y="98.6">3</text>
<text x="128" y="101.1">2</text>
<text x="166" y="96">7</text>
<text x="166" y="98.6">8</text>
<text x="166" y="101.1">9</text>
<text x="168.3" y="97.3">PD1</text>
<text x="168.3" y="99.8">PD2</text>
<text x="186" y="97.3">PA0(XTALHF1)</text>
<text x="196.9" y="99.8">GND</text>
<text x="203.1" y="101.1">20</text>
<text x="203.1" y="98.6">21</text>
<text x="203.1" y="96">22</text>
<text x="28.5" y="103.7">A4</text>
<text x="28.5" y="106.2">A5</text>
<text x="32.4" y="102.4">GND</text>
<text x="32.4" y="104.9">VBUS</text>
<text x="32.4" y="107.5">CC1</text>
<text x="40.7" y="107.1" transform="rotate(-90 40.7 107.1)">SHELL</text>
<text x="42" y="104.9">VBUS</text>
<text x="43.2" y="102.4">GND</text>
<text x="43.7" y="107.5">CC2</text>
<text x="49.4" y="103.7">B4</text>
<text x="49.4" y="106.2">B5</text>
<text x="102.4" y="105.3" transform="rotate(-90 102.4 105.3)">1</text>
<text x="103.7" y="102.9" transform="rotate(-90 103.7 102.9)">1</text>
<text x="104.9" y="105.3" transform="rotate(-90 104.9 105.3)">2</text>
<text x="106.2" y="102.9" transform="rotate(-90 106.2 102.9)">2</text>
<text x="107.5" y="105.3" transform="rotate(-90 107.5 105.3)">3</text>
<text x="108.7" y="102.9" transform="rotate(-90 108.7 102.9)">3</text>
<text x="164.7" y="103.7">10</text>
<text x="164.7" y="106.2">11</text>
<text x="168.3" y="102.4">PD3</text>
<text x="168.3" y="104.9">PD4</text>
<text x="168.3" y="107.5">PD5</text>
<text x="193" y="107.5">RESET#</text>
<text x="196.5" y="104.9">UPDI</text>
<text x="197.1" y="102.4">VDD</text>
<text x="203.1" y="106.2">18</text>
<text x="203.1" y="103.7">19</text>
<text x="28.5" y="108.7">A6</text>
<text x="28.5" y="111.3">A7</text>
<text x="28.5" y="113.8">A8</text>
<text x="32.4" y="110">DP1</text>
<text x="32.4" y="112.5">DN1</text>
<text x="43.7" y="112.5">DN2</text>
<text x="43.8" y="110">DP2</text>
<text x="49.4" y="108.7">B6</text>
<text x="49.4" y="111.3">B7</text>
<text x="49.4" y="113.8">B8</text>
<text x="164.7" y="108.7">12</text>
<text x="164.7" y="111.3">13</text>
<text x="164.7" y="113.8">14</text>
<text x="168.3" y="110">PD6</text>
<text x="168.3" y="112.5">PD7</text>
<text x="190.8" y="112.5">XTAL32K1</text>
<text x="190.8" y="110">XTAL32K2</text>
<text x="203.1" y="113.8">15</text>
<text x="203.1" y="111.3">16</text>
<text x="203.1" y="108.7">17</text>
<text x="299.3" y="111.3">1</text>
<text x="299.3" y="113.8">2</text>
<text x="301.7" y="112.5">1</text>
<text x="27.3" y="118.9">A12</text>
<text x="28.5" y="116.4">A9</text>
<text x="32.4" y="115.1">SBU1</text>
<text x="32.4" y="117.6">VBUS</text>
<text x="42" y="117.6">VBUS</text>
<text x="42.3" y="115.1">SBU2</text>
<text x="49.4" y="116.4">B9</text>
<text x="49.4" y="118.9">B12</text>
<text x="168.3" y="115.1">VDD</text>
<text x="196.9" y="115.1">GND</text>
<text x="299.3" y="116.4">3</text>
<text x="301.7" y="115.1">2</text>
<text x="301.7" y="117.6">3</text>
<text x="328.7" y="115.1">5</text>
<text x="328.7" y="117.6">9</text>
<text x="32.4" y="120.2">GND</text>
<text x="39.7" y="124.7" transform="rotate(-90 39.7 124.7)">14</text>
<text x="40.7" y="121.6" transform="rotate(-90 40.7 121.6)">SHELL</text>
<text x="43.2" y="120.2">GND</text>
<text x="328.7" y="120.2">4</text>
<text x="328.7" y="125.2">3</text>
<text x="328.7" y="122.7">8</text>
<text x="340.1" y="122.7">11</text>
<text x="328.7" y="130.3">2</text>
<text x="328.7" y="127.8">7</text>
<text x="340.1" y="127.8">10</text>
<text x="132.1" y="136.7">1</text>
<text x="132.1" y="134.1">2</text>
<text x="134.5" y="135.4">1</text>
<text x="134.5" y="132.9">2</text>
<text x="299.3" y="132.9">1</text>
<text x="299.3" y="135.4">2</text>
<text x="299.3" y="137.9">3</text>
<text x="301.7" y="134.1">1</text>
<text x="301.7" y="136.7">2</text>
<text x="328.7" y="135.4">1</text>
<text x="328.7" y="132.9">6</text>
<text x="301.7" y="139.2">3</text>
<text x="271.5" y="150.4">Up to 32 MHz</text>
<text x="271.5" y="153">Adjust capacitor values</text>
<text x="271.5" y="155.5">based on frequency</text>
<text x="328.5" y="155.7">1</text>
<text x="328.5" y="158.3">2</text>
<text x="328.5" y="160.8">3</text>
<text x="330.9" y="157">1</text>
<text x="330.9" y="159.5">2</text>
<text x="330.9" y="162.1">3</text>
<text x="106.7" y="172.2">8</text>
<text x="109.1" y="173.5">7</text>
<text x="109.1" y="171">8</text>
<text x="106.7" y="179.9">5</text>
<text x="106.7" y="177.3">6</text>
<text x="106.7" y="174.8">7</text>
<text x="109.1" y="178.6">5</text>
<text x="109.1" y="176">6</text>
<text x="106.7" y="184.9">3</text>
<text x="106.7" y="182.4">4</text>
<text x="109.1" y="183.7">3</text>
<text x="109.1" y="181.1">4</text>
<text x="106.7" y="190">1</text>
<text x="106.7" y="187.5">2</text>
<text x="109.1" y="188.7">1</text>
<text x="109.1" y="186.2">2</text>
<text x="406.6" y="191.1">1</text>
<text x="410.7" y="192.3">1</text>
<text x="406.6" y="198.7">1</text>
<text x="410.7" y="199.9">1</text>
<text x="406.6" y="206.3">1</text>
<text x="410.7" y="207.6">1</text>
<text x="406.6" y="213.9">1</text>
<text x="410.7" y="215.2">1</text>
<text x="43.1" y="226.8">4</text>
<text x="57" y="226.8">4</text>
<text x="73.5" y="226.8">4</text>
<text x="87.5" y="226.8">4</text>
<text x="40.7" y="233.2">2</text>
<text x="40.7" y="230.7">3</text>
<text x="40.7" y="228.1">4</text>
<text x="43.1" y="231.9">2</text>
<text x="43.1" y="229.4">3</text>
<text x="54.7" y="233.2">2</text>
<text x="54.7" y="230.7">3</text>
<text x="54.7" y="228.1">4</text>
<text x="57" y="231.9">2</text>
<text x="57" y="229.4">3</text>
<text x="71.2" y="233.2">2</text>
<text x="71.2" y="230.7">3</text>
<text x="71.2" y="228.1">4</text>
<text x="73.5" y="231.9">2</text>
<text x="73.5" y="229.4">3</text>
<text x="85.2" y="233.2">2</text>
<text x="85.2" y="230.7">3</text>
<text x="85.2" y="228.1">4</text>
<text x="87.5" y="231.9">2</text>
<text x="87.5" y="229.4">3</text>
<text x="100.4" y="231.9">1</text>
<text x="100.4" y="229.4">2</text>
<text x="102.7" y="230.7">1</text>
<text x="102.7" y="228.1">2</text>
<text x="40.7" y="235.7">1</text>
<text x="43.1" y="234.5">1</text>
<text x="54.7" y="235.7">1</text>
<text x="57" y="234.5">1</text>
<text x="71.2" y="235.7">1</text>
<text x="73.5" y="234.5">1</text>
<text x="85.2" y="235.7">1</text>
<text x="87.5" y="234.5">1</text>
<text x="159.6" y="239.5">1</text>
<text x="100.4" y="245.9">1</text>
<text x="100.4" y="243.4">2</text>
<text x="102.7" y="244.6">1</text>
<text x="102.7" y="242.1">2</text>
<text x="159.6" y="242.1">2</text>
<text x="159.6" y="244.6">3</text>
<text x="162" y="240.8">1</text>
<text x="162" y="243.4">2</text>
<text x="162" y="245.9">3</text>
<text x="199" y="240.8">1</text>
<text x="199" y="243.4">3</text>
<text x="199" y="245.9">5</text>
<text x="201.3" y="242.1">1</text>
<text x="201.3" y="244.6">3</text>
<text x="203.3" y="244.6">4</text>
<text x="203.3" y="242.1">2</text>
<text x="205.6" y="245.9">6</text>
<text x="205.6" y="243.4">4</text>
<text x="205.6" y="240.8">2</text>
<text x="159.6" y="247.2">4</text>
<text x="162" y="248.4">4</text>
<text x="201.3" y="247.2">5</text>
<text x="203.3" y="247.2">6</text>
</g>
<g font-size="2.3" fill="#00f">
<text x="228.3" y="36.1">47K</text>
<text x="233.4" y="45">100</text>
<text x="241" y="46.3">GT-TC075B-H070-L1</text>
<text x="81" y="62.8">511</text>
<text x="134.4" y="61.5">511</text>
<text x="185.2" y="61.5">SPI</text>
<text x="185.2" y="65.3">MOSIR</text>
<text x="159.8" y="66.3">2N7000TA</text>
<text x="164.8" y="70.4">SS#</text>
<text x="185.2" y="69.1">MISOR</text>
<text x="211.8" y="69.1">0</text>
<text x="163.6" y="76.8">0</text>
<text x="185.2" y="72.9">SCKR</text>
<text x="196.6" y="76.8">0</text>
<text x="204.2" y="72.9">0</text>
<text x="233.4" y="74.2">511</text>
<text x="253.7" y="74.2">511</text>
<text x="342.6" y="74.2">RESET#</text>
<text x="126.7" y="79.3">470nF</text>
<text x="153.4" y="83.1">VUSB</text>
<text x="208" y="80.6">SCK</text>
<text x="208" y="83.1">MISO</text>
<text x="276.6" y="80.6">DNP_47K</text>
<text x="343.9" y="83.1">100nF</text>
<text x="159.8" y="88.2">DP</text>
<text x="159.8" y="85.6">DM</text>
<text x="208" y="88.2">BTN1</text>
<text x="208" y="85.6">MOSI</text>
<text x="293.1" y="89.5">330</text>
<text x="308.4" y="89.5">BTN1</text>
<text x="143.3" y="92">511</text>
<text x="157.2" y="90.7">LED1</text>
<text x="158.5" y="93.3">PD0</text>
<text x="158.5" y="95.8">PD1</text>
<text x="208" y="90.7">SW1</text>
<text x="208" y="93.3">RXD</text>
<text x="208" y="95.8">TXD</text>
<text x="101.3" y="98.3">JMP</text>
<text x="158.5" y="98.3">PD2</text>
<text x="158.5" y="100.9">PD3</text>
<text x="17.5" y="103.4">5V0USB</text>
<text x="54.4" y="103.4">5V0USB</text>
<text x="117.9" y="104.7">DC BARREL</text>
<text x="158.5" y="103.4">PD4</text>
<text x="158.5" y="106">PD5</text>
<text x="208" y="103.4">UPDI</text>
<text x="208" y="106">RESET#</text>
<text x="21.3" y="111">DM</text>
<text x="21.3" y="108.5">DP</text>
<text x="54.4" y="111">DM</text>
<text x="54.4" y="108.5">DP</text>
<text x="91.2" y="113.6">5V0USB</text>
<text x="106.4" y="113.6">5V0</text>
<text x="110.2" y="108.5">5V0BARREL</text>
<text x="142" y="113.6">5V0FILT</text>
<text x="158.5" y="108.5">PD6</text>
<text x="158.5" y="111">PD7</text>
<text x="208" y="108.5">XTAL32K2</text>
<text x="208" y="111">XTAL32K1</text>
<text x="17.5" y="116.1">5V0USB</text>
<text x="54.4" y="116.1">5V0USB</text>
<text x="109" y="119.9">100uF</text>
<text x="128" y="117.4">4211R-13</text>
<text x="167.4" y="118.7">AVR64DU28-I/SP</text>
<text x="229.6" y="119.9">0</text>
<text x="360.4" y="118.7">CHASSIS_GND</text>
<text x="251.2" y="122.5">100nF</text>
<text x="300.7" y="121.2">JMP</text>
<text x="31.5" y="127.6">MC-112D</text>
<text x="135.6" y="126.3">PD[0:7]</text>
<text x="182.6" y="131.4">100nF</text>
<text x="218.2" y="130.1">32.768kHz</text>
<text x="277.9" y="130.1">? MHz</text>
<text x="359.2" y="126.3">1nF</text>
<text x="369.3" y="126.3">DNP_1M</text>
<text x="202.9" y="132.6">5.6pF</text>
<text x="230.9" y="132.6">6.8pF</text>
<text x="251.2" y="133.9">10nF</text>
<text x="265.2" y="132.6">?pF</text>
<text x="289.3" y="132.6">?F</text>
<text x="15" y="142.8">CHASSIS_GND</text>
<text x="128" y="140.3">VREFA</text>
<text x="148.3" y="140.3">? nF</text>
<text x="182.6" y="142.8">10nF</text>
<text x="300.7" y="142.8">JMP</text>
<text x="331.2" y="140.3">D-DMR009PM-D002</text>
<text x="251.2" y="145.3">1uF</text>
<text x="182.6" y="154.2">1uF</text>
<text x="329.9" y="165.7">JMP</text>
<text x="112.8" y="173.3">PD6</text>
<text x="112.8" y="170.7">PD7</text>
<text x="112.8" y="178.4">PD4</text>
<text x="112.8" y="175.8">PD5</text>
<text x="112.8" y="186">PD1</text>
<text x="112.8" y="183.4">PD2</text>
<text x="112.8" y="180.9">PD3</text>
<text x="112.8" y="188.5">PD0</text>
<text x="103.9" y="193.6">HDR</text>
<text x="37.8" y="239.3">5V0</text>
<text x="51.8" y="239.3">5V0</text>
<text x="68.3" y="239.3">GND</text>
<text x="82.3" y="239.3">GND</text>
<text x="97.5" y="235.5">GND</text>
<text x="148.3" y="239.3">RESET#</text>
<text x="148.3" y="241.9">5V0FILT</text>
<text x="187.7" y="240.6">UPDI</text>
<text x="209.3" y="240.6">5V0FILT</text>
<text x="97.5" y="249.5">GND</text>
<text x="148.3" y="246.9">UPDI</text>
<text x="199.1" y="250.7">prog v1</text>
<text x="159.8" y="252">prog v2</text>
</g>
<g font-size="1.6" fill="#000080">
<text x="109" y="117.5">C1</text>
<text x="200.4" y="238.2">H4</text>
</g>
</svg>
